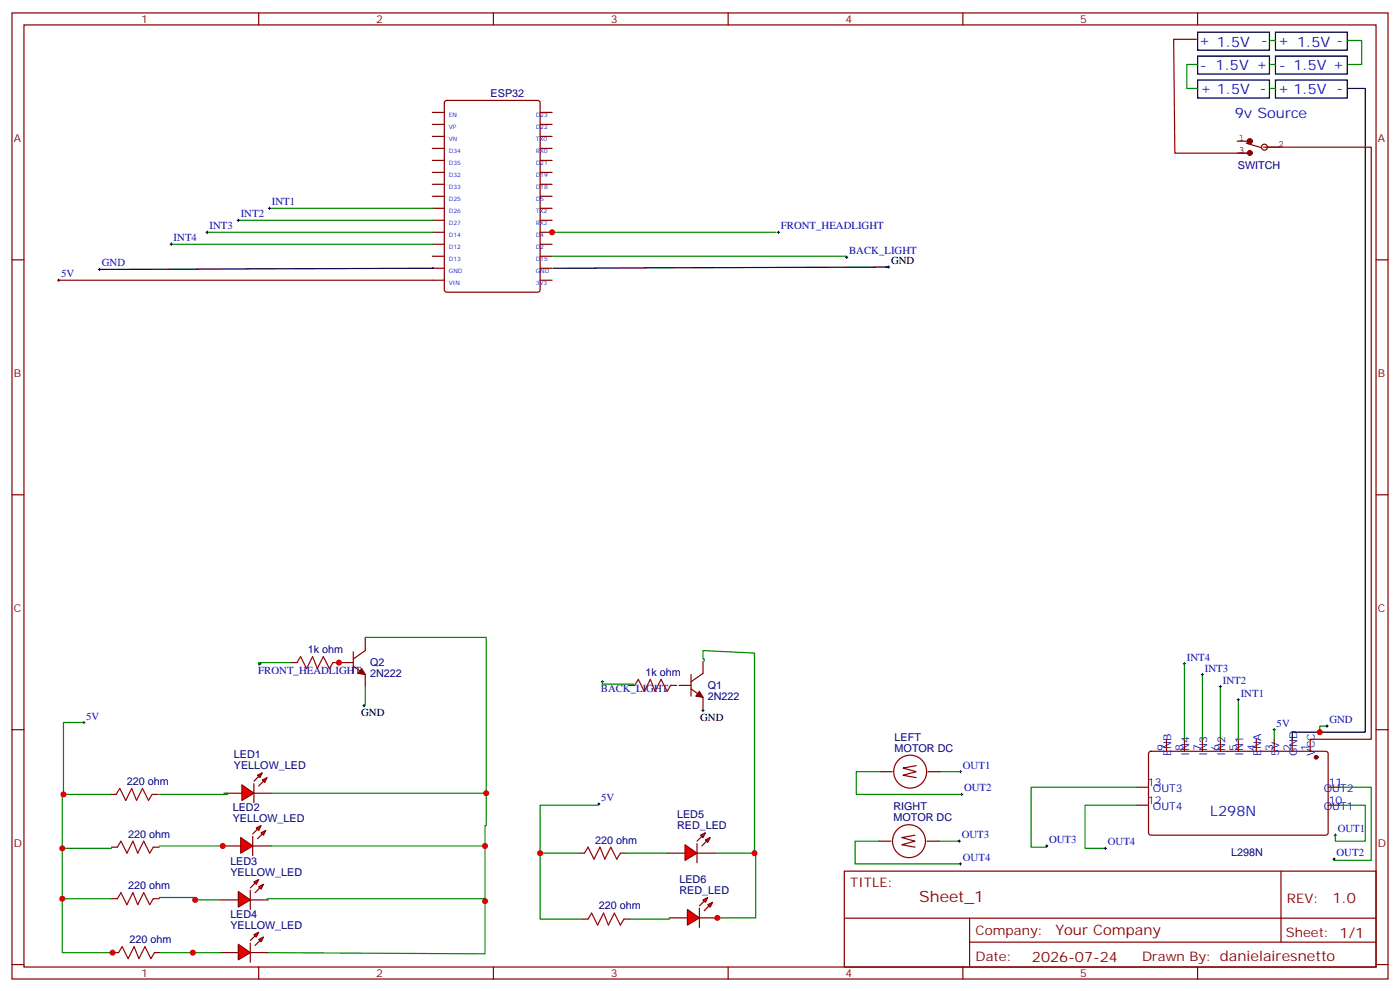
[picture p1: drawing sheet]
<svg xmlns="http://www.w3.org/2000/svg" width="412mm" height="292mm" viewBox="0 0 412 292" stroke-linecap="round" stroke-linejoin="round" font-family="sans-serif">
<g fill="none" stroke="#870000" stroke-width=".35">
<path d="M3.5 3.8h405.4v284.3h-405.4zM7.1 7.3h398.2v277.3h-398.2zM76.2 3.8v3.5M145.3 3.8v3.5M214.5 3.8v3.5M283.6 3.8v3.5M352.8 3.8v3.5M127.4 33.1h3.5M127.4 36.6h3.5M131.1 29.8l.5-.2h26.8l.6 .4 .1 55.3-.5 .7h-27l-.7-.5v-55.2zM159.1 33.1h3.5M159.1 36.6h3.5"/>
<path d="M127.4 40.1h3.5M127.4 43.7h3.5M127.4 47.2h3.5M127.4 50.7h3.5M127.4 54.3h3.5M127.4 57.8h3.5M159.1 40.1h3.5M159.1 43.7h3.5M159.1 47.2h3.5M159.1 50.7h3.5M159.1 54.3h3.5M159.1 57.8h3.5"/>
<path d="M3.5 76.5h3.6M127.4 61.3h3.5M127.4 64.8h3.5M127.4 68.4h3.5M127.4 71.9h3.5M127.4 75.4h3.5M127.4 79h3.5M159.1 61.3h3.5M159.1 64.8h3.5M159.1 68.4h3.5M159.1 71.9h3.5M159.1 75.4h3.5"/>
<path d="M159.1 79h3.5M405.3 76.5h3.6M127.4 82.5h3.5M159.1 82.5h3.5M3.5 145.6h3.6M405.3 145.6h3.6M3.5 214.8h3.6M343.6 217.6v3.5M348.9 217.6v3.5M354.2 217.6v3.5M359.5 217.6v3.5M364.8 217.6v3.5"/>
<path d="M370.1 217.6v3.5M375.4 217.6v3.5M380.6 217.6v3.5M385.9 217.6v3.5M405.3 214.8h3.6M259.3 227.1h3.5M269.9 225.4l-3.9 .7 3.9 1-3.9 1.1 3.9 .7M273.4 227.1h3.5M334.8 237h3.5M334.8 231.7h3.5M338.5 221.3l.5-.2 51.8 .1 .4 .6v23.6l-.7 .4-51.8-.1-.4-.6v-23.3zM391.2 237h3.6"/>
<path d="M391.2 231.7h3.6M248.7 256.4h156.6v28.2h-156.6zM258.9 247.6h3.6M269.5 245.8l-3.9 .7 3.9 1.1-3.9 1 3.9 .7M273 247.6h3.6M377.3 256.4v20.9M248.7 270.2h156.5M285.6 277.3h119.6M285.6 270.2v14.2M3.5 283.9h3.6M76.2 284.6v3.5M145.3 284.6v3.5"/>
<path d="M214.5 284.6v3.5M283.6 284.6v3.5M352.8 284.6v3.5M405.3 283.9h3.6"/>
<circle cx="268.1" cy="227.1" r="4.9"/>
<circle cx="267.8" cy="247.6" r="4.9"/>
</g>
<path d="M352.8 9.5h21.1v5.2h-21.1zM352.8 16.5h21.1v5.3h-21.1zM375.7 16.5h21.2v5.3h-21.2zM375.7 9.5h21.2v5.2h-21.2zM352.8 23.6h21.1v5.3h-21.1zM375.7 23.6h21.2v5.3h-21.2zM396.9 26h5.3v189.5h-21.6v2.1M127.4 79h.3l-98.4 .3M261.1 78.6h.3l-98.4 .4" fill="none" stroke="#000" stroke-width=".35"/>
<g fill="none" stroke="#008700" stroke-width=".35">
<path d="M352.8 19h-3.2v7h3.2M374.3 11.9h1.4M374.3 19h1.4M396.9 11.9h4.2v7.1h-3.9M374.3 26h1.4M50.4 71.5v.4h77M70.2 64.8h57.2M79.4 61.3h48M127.4 68.4h-66.4v.3M162.6 75.4h86.8v.4M228.6 68.4h-66.3v.3M348.9 195.4v22.2"/>
<path d="M354.2 198.5v19.1M359.8 202.1h-.3v15.5M364.8 206v11.6M375.4 214.4v3.2M390.9 213.7h-2.1v1.8M259.3 227.1h-7.1v6.7h31.1M276.9 227.1h6M334.8 237h-15.2v12.7h6M334.8 231.7h-31.1v17.6h4.6v-.3M394.8 231.7h9.1v21.5h-10.9M394.8 237h7.4v10.6h-8.9v-1.8M258.9 247.6h-7v6.7h31"/>
<path d="M276.6 247.6h6"/>
</g>
<circle cx="387.7" cy="222.9" r=".53" fill="#870000" stroke="#870000" stroke-width=".35"/>
<g fill="none" stroke="#000" stroke-width=".29">
<path d="M28.9 79.3h.7M29.3 79v.7M50.1 71.9h.7M50.4 71.5v.7M60.7 68.4h.7M61 68v.7M69.8 64.8h.8M70.2 64.5v.7M79 61.3h.7M79.4 61v.7M229 68.4h.7M229.3 68v.7"/>
<path d="M249.1 75.8h.7M249.4 75.4v.7M261.4 78.6h.7M261.8 78.2v.8M16.9 82.5h.7M17.3 82.1v.7M348.5 195.4h.7M348.9 195v.7M353.8 198.5h.7M354.2 198.2v.7M359.1 202.1h.7M359.5 201.7v.7"/>
<path d="M364.4 206h.7M364.8 205.6v.7M375 214.8h.7M375.4 214.4v.7M390.5 213.7h.7M390.9 213.4v.7M282.6 227.1h.7M282.9 226.8v.7M282.9 233.8h.7M283.3 233.5v.7M282.2 247.6h.7M282.6 254.3h.7"/>
<path d="M282.6 247.2v.7M282.9 253.9v.7M308 249h.7M308.3 248.6v.7M325.3 249.7h.7M325.6 249.3v.7M392.6 252.9h.7M393 252.5v.7M393 245.8h.7M393.3 245.5v.7"/>
</g>
<path d="M352.4 11.6h-6.7l.4 33.5h21.8M372.2 43.3h31.7v174.3h-18M17.3 82.5h110.1" fill="none" stroke="#900" stroke-width=".35"/>
<g fill="#850000" stroke="#850000" stroke-width=".35">
<circle cx="368.2" cy="45" r=".71"/>
<circle cx="368.2" cy="41.6" r=".74"/>
</g>
<g fill="none" stroke="#850000" stroke-width=".35">
<path d="M364.4 41.6h3.7M364.4 45.1h3.6M367.1 42.1l4.2 1.3M373.2 43.3h3.6"/>
<circle cx="372.5" cy="43.3" r=".88"/>
</g>
<g fill="#f00" stroke="#870000" stroke-width=".35">
<path d="M71.3 231l3.5 2.5-3.5 2.1z"/>
<path d="M74.8 230.6v5.7z"/>
</g>
<g fill="#870000" stroke="#870000" stroke-width=".35">
<path d="M74.8 229.9l1.4-1.4z"/>
<path d="M76.2 231.4l1.4-1.5z"/>
</g>
<g fill="#f00" stroke="#870000" stroke-width=".35">
<path d="M75.8 228.2l1.5-.7-.7 1.4z"/>
<path d="M77.3 229.6l1.4-.7-.7 1.4z"/>
</g>
<path d="M66 233.5h5.3M74.8 233.5h5.3" fill="none" stroke="#870000" stroke-width=".35"/>
<g fill="#f00" stroke="#870000" stroke-width=".35">
<path d="M70.9 246.5l3.5 2.5-3.5 2.1z"/>
<path d="M74.4 246.2v5.6z"/>
</g>
<g fill="#870000" stroke="#870000" stroke-width=".35">
<path d="M74.4 245.5l1.4-1.4z"/>
<path d="M75.8 246.9l1.5-1.4z"/>
</g>
<g fill="#f00" stroke="#870000" stroke-width=".35">
<path d="M75.5 243.7l1.4-.7-.7 1.4z"/>
<path d="M76.9 245.1l1.4-.7-.7 1.4z"/>
</g>
<path d="M65.6 249h5.3M74.4 249h5.3" fill="none" stroke="#870000" stroke-width=".35"/>
<g fill="#f00" stroke="#870000" stroke-width=".35">
<path d="M70.2 262.4l3.5 2.5-3.5 2.1z"/>
<path d="M73.7 262v5.7z"/>
</g>
<g fill="#870000" stroke="#870000" stroke-width=".35">
<path d="M73.7 261.3l1.4-1.4z"/>
<path d="M75.1 262.7l1.5-1.4z"/>
</g>
<g fill="#f00" stroke="#870000" stroke-width=".35">
<path d="M74.8 259.6l1.4-.7-.7 1.4z"/>
<path d="M76.2 261l1.4-.7-.7 1.4z"/>
</g>
<path d="M64.9 264.9h5.3M73.7 264.9h5.3" fill="none" stroke="#870000" stroke-width=".35"/>
<g fill="#f00" stroke="#870000" stroke-width=".35">
<path d="M70.2 277.9l3.5 2.5-3.5 2.1z"/>
<path d="M73.7 277.6v5.6z"/>
</g>
<g fill="#870000" stroke="#870000" stroke-width=".35">
<path d="M73.7 276.9l1.4-1.5z"/>
<path d="M75.1 278.3l1.5-1.4z"/>
</g>
<g fill="#f00" stroke="#870000" stroke-width=".35">
<path d="M74.8 275.1l1.4-.7-.7 1.4z"/>
<path d="M76.2 276.5l1.4-.7-.7 1.4z"/>
</g>
<g fill="none" stroke="#870000" stroke-width=".35">
<path d="M32.5 233.8h1.7M44.8 233.8h1.8M32.8 249.3h1.8M45.2 249.3h1.7M170.4 251.1h1.8M182.7 251.1h1.8M32.8 264.5h1.8M45.2 264.5h1.7M171.4 270.5h1.8M183.8 270.5h1.8M33.2 280.4h1.7M45.5 280.4h1.8"/>
<path d="M64.9 280.4h5.3M73.7 280.4h5.3"/>
</g>
<path d="M34.2 233.8l1.1-1.7 1.7 3.5 1.8-3.5 1.4 3.5 1.8-3.5 1.7 3.5 1.1-1.8M34.6 249.3l1-1.7 1.8 3.5 1.8-3.5 1.4 3.5 1.7-3.5 1.8 3.5 1.1-1.8M172.2 251.1l1-1.8 1.8 3.6 1.7-3.6 1.5 3.6 1.7-3.6 1.8 3.6 1-1.8M34.6 264.5l1-1.8 1.8 3.6 1.8-3.6 1.4 3.6 1.7-3.6 1.8 3.6 1.1-1.8M173.2 270.5l1.1-1.8 1.7 3.6 1.8-3.6 1.4 3.6 1.8-3.6 1.7 3.6 1.1-1.8M34.9 280.4l1.1-1.8 1.7 3.6 1.8-3.6 1.4 3.6 1.8-3.6 1.7 3.6 1.1-1.8" fill="none" stroke="#a10000" stroke-width=".35"/>
<path d="M76.2 195.4h.7M76.6 195v.7M177.1 200.7h.7M177.4 200.3v.7M206.7 209.1h.7M207.1 208.8v.7" fill="none" stroke="#000" stroke-width=".29"/>
<g fill="none" stroke="#008700" stroke-width=".35">
<path d="M107.6 188v-.4h35.6v55.4h-.3v37.7l-64.2-.3M32.5 233.8h-14.2v46.6h14.9v-.4M66.7 233.5h.3v.3h-20.1M80.1 233.5h63.1M176 237h-16.9v33.5h12.3M18.3 249.7h14.5M65.6 248.6v.4h-18.7M79.7 249h63.2M159.1 251.1h-.4h11.7M18.3 264.5h14.5M46.9 264.2h10.6v.7M56.8 264.9h8.1"/>
<path d="M78.7 264.5h64.2v.7M47.3 280.4h9.5M56.8 280v.4h8.1"/>
</g>
<g fill="#f00" stroke="#870000" stroke-width=".35">
<path d="M201.8 248.6l3.5 2.5-3.5 2.1z"/>
<path d="M205.3 248.3v5.6z"/>
</g>
<g fill="#870000" stroke="#870000" stroke-width=".35">
<path d="M205.3 247.6l1.4-1.4z"/>
<path d="M208.1 247.6l-1.4 1.4z"/>
</g>
<g fill="#f00" stroke="#870000" stroke-width=".35">
<path d="M206.4 245.8l1.4-.7-.7 1.4z"/>
<path d="M207.8 247.2l1.4-.7-.7 1.4z"/>
</g>
<path d="M196.5 251.1h5.3M205.3 251.1h5.3" fill="none" stroke="#870000" stroke-width=".35"/>
<g fill="#f00" stroke="#870000" stroke-width=".35">
<path d="M202.5 267.7l3.5 2.5-3.5 2.1z"/>
<path d="M206 267.3v5.7z"/>
</g>
<g fill="#870000" stroke="#870000" stroke-width=".35">
<path d="M206 266.6l1.4-1.4z"/>
<path d="M207.4 268l1.4-1.4z"/>
</g>
<g fill="#f00" stroke="#870000" stroke-width=".35">
<path d="M207.1 264.9l1.4-.7-.7 1.4z"/>
<path d="M208.5 266.3l1.4-.7-.7 1.4z"/>
</g>
<g fill="none" stroke="#870000" stroke-width=".35">
<path d="M85.7 195h1.8M98.1 195h1.7M100.5 195h3.6M104.1 196.1l3.5 2.4v3.6M104.1 191.8v6.4M107.6 188v3.5l-3.5 2.5M203.6 198.5v6.4M207.1 194.7v3.5l-3.5 2.5M185.2 201.7h1.8M197.6 201.7h1.7M200 201.7h3.6M203.6 202.8l3.5 2.4v3.6"/>
<path d="M197.2 270.2h5.3M206 270.2h5.3"/>
</g>
<path d="M85.7 195h-9.5v.7M98.8 195h1.7M207.4 194.7v-.7h-.3v-2.5l15.1 .7v58.9M24.7 212.7h-6v21.1M107.6 202.1v5.3h-.4M177.4 200.7v.7h9.2M184.5 251.1h12M210.6 251.1h12v19.1h-11.6v-.4M197.2 270.2v.3h-11.6" fill="none" stroke="#008700" stroke-width=".35"/>
<g fill="#870000" stroke="#870000" stroke-width=".35">
<path d="M206 203.5l1.1 1.7-2.1-.3z"/>
<path d="M106.5 196.8l1.1 1.7-2.1-.3z"/>
</g>
<path d="M24.3 212.7h.7M24.7 212.3v.7M106.9 207.7h.7M107.2 207.4v.7M176 236.6h.7M176.4 236.3v.7" fill="none" stroke="#000" stroke-width=".29"/>
<path d="M87.5 195l1-1.7 1.8 3.5 1.8-3.5 1.4 3.5 1.7-3.5 1.8 3.5 1.1-1.8M187 201.7l1-1.7 1.8 3.5 1.8-3.5 1.4 3.5 1.7-3.5 1.8 3.5 1.1-1.8" fill="none" stroke="#a10000" stroke-width=".35"/>
<g fill="#c00">
<circle cx="388.8" cy="215.5" r=".88"/>
<circle cx="162.6" cy="68.4" r=".88"/>
<circle cx="65.6" cy="249" r=".88"/>
<circle cx="143.2" cy="233.5" r=".88"/>
<circle cx="142.9" cy="265.2" r=".88"/>
<circle cx="142.9" cy="249" r=".88"/>
<circle cx="33.2" cy="280.4" r=".88"/>
<circle cx="18.3" cy="264.5" r=".88"/>
<circle cx="18.3" cy="249.7" r=".88"/>
<circle cx="57.5" cy="264.9" r=".88"/>
<circle cx="56.8" cy="280.4" r=".88"/>
<circle cx="159.1" cy="251.1" r=".88"/>
<circle cx="211.3" cy="270.2" r=".88"/>
<circle cx="18.7" cy="233.8" r=".88"/>
<circle cx="99.8" cy="195" r=".88"/>
<circle cx="222.3" cy="251.1" r=".88"/>
</g>
<text font-size="4.6" fill="#800" x="270.8" y="265.4">Sheet_1</text>
<g font-size="4.2" fill="#00f">
<text x="353.1" y="13.3">+ 1.5V</text>
<text x="371.5" y="13.3">-</text>
<text x="376.4" y="13.3">+ 1.5V -</text>
<text x="353.5" y="20.7">- 1.5V +</text>
<text x="376.8" y="20.7">- 1.5V +</text>
<text x="353.5" y="27.4">+ 1.5V -</text>
<text x="376.4" y="27.4">+ 1.5V -</text>
<text x="363.7" y="34.9">9v Source</text>
<text x="356.5" y="240.2">L298N</text>
</g>
<g font-size="4.2" fill="#800">
<text x="392.5" y="265.7">1.0</text>
<text x="310.9" y="275.2">Your Company</text>
<text x="304" y="283">2026-07-24</text>
</g>
<g font-size="3.9" fill="#800">
<text x="250.5" y="261">TITLE:</text>
<text x="379.1" y="265.7">REV:</text>
<text x="287.4" y="275.2">Company:</text>
<text x="378.7" y="275.8">Sheet: 1/1</text>
<text x="287.4" y="282.9">Date:</text>
<text x="336.4" y="282.9">Drawn By: danielairesnetto</text>
</g>
<g font-size="3.2" fill="#800">
<text x="41.6" y="6.8">1</text>
<text x="110.8" y="6.8">2</text>
<text x="179.9" y="6.8">3</text>
<text x="249.1" y="6.8">4</text>
<text x="318.2" y="6.8">5</text>
<text x="4.1" y="41.9">A</text>
<text x="405.9" y="41.9">A</text>
<text x="4.1" y="111.1">B</text>
<text x="405.9" y="111.1">B</text>
<text x="4.1" y="180.2">C</text>
<text x="405.9" y="180.2">C</text>
<text x="4.1" y="249.3">D</text>
<text x="405.9" y="249.3">D</text>
<text x="41.6" y="287.6">1</text>
<text x="110.8" y="287.6">2</text>
<text x="179.9" y="287.6">3</text>
<text x="249.1" y="287.6">4</text>
<text x="318.2" y="287.6">5</text>
</g>
<g font-size="3.2" fill="#000080">
<text x="144.5" y="28.5">ESP32</text>
<text x="364.6" y="49.8">SWITCH</text>
<text x="90.7" y="192.2">1k ohm</text>
<text x="109" y="196.1">Q2</text>
<text x="109" y="199.2">2N222</text>
<text x="190.2" y="198.9">1k ohm</text>
<text x="208.5" y="202.8">Q1</text>
<text x="208.5" y="206">2N222</text>
<text x="263.5" y="221.2">MOTOR DC</text>
<text x="263.5" y="218">LEFT</text>
<text x="68.9" y="226.4">YELLOW_LED</text>
<text x="68.9" y="223.2">LED1</text>
<text x="37.4" y="231">220 ohm</text>
<text x="68.6" y="238.8">LED2</text>
<text x="263.2" y="238.4">RIGHT</text>
<text x="68.6" y="241.9">YELLOW_LED</text>
<text x="199.4" y="244.1">RED_LED</text>
<text x="199.4" y="240.9">LED5</text>
<text x="263.2" y="241.7">MOTOR DC</text>
<text x="37.8" y="246.5">220 ohm</text>
<text x="175.3" y="248.3">220 ohm</text>
<text x="362.7" y="251.8">L298N</text>
<text x="67.8" y="257.8">YELLOW_LED</text>
<text x="67.8" y="254.6">LED3</text>
<text x="37.8" y="261.7">220 ohm</text>
<text x="200.1" y="263.1">RED_LED</text>
<text x="200.1" y="259.9">LED6</text>
<text x="176.4" y="267.7">220 ohm</text>
<text x="67.8" y="273.3">YELLOW_LED</text>
<text x="67.8" y="270.2">LED4</text>
<text x="38.1" y="277.6">220 ohm</text>
</g>
<g font-size="3.2" fill="#00f">
<text x="70.9" y="64">INT2</text>
<text x="80.1" y="60.4">INT1</text>
<text x="51.2" y="71">INT4</text>
<text x="61.7" y="67.5">INT3</text>
<text x="230" y="67.5">FRONT_HEADLIGHT</text>
<text x="250.1" y="74.9">BACK_LIGHT</text>
<text x="18" y="81.6">5V</text>
<text x="30" y="78.4">GND</text>
<text x="349.6" y="194.5">INT4</text>
<text x="354.9" y="197.7">INT3</text>
<text x="76.1" y="198.5">FRONT_HEADLIGHT</text>
<text x="177" y="203.8">BACK_LIGHT</text>
<text x="360.2" y="201.2">INT2</text>
<text x="365.5" y="205.1">INT1</text>
<text x="25.4" y="211.8">5V</text>
<text x="376.1" y="213.9">5V</text>
<text x="391.6" y="212.8">GND</text>
<text x="343.3" y="220.9" transform="rotate(-90 343.3 220.9)">9</text>
<text x="348.5" y="220.9" transform="rotate(-90 348.5 220.9)">8</text>
<text x="353.8" y="220.9" transform="rotate(-90 353.8 220.9)">7</text>
<text x="359.1" y="220.9" transform="rotate(-90 359.1 220.9)">6</text>
<text x="364.4" y="220.9" transform="rotate(-90 364.4 220.9)">5</text>
<text x="369.7" y="220.9" transform="rotate(-90 369.7 220.9)">4</text>
<text x="375" y="220.9" transform="rotate(-90 375 220.9)">3</text>
<text x="380.3" y="220.9" transform="rotate(-90 380.3 220.9)">2</text>
<text x="385.6" y="220.9" transform="rotate(-90 385.6 220.9)">1</text>
<text x="283.6" y="226.2">OUT1</text>
<text x="345" y="222.4" transform="rotate(-90 345 222.4)">ENB</text>
<text x="350.3" y="222.4" transform="rotate(-90 350.3 222.4)">IN4</text>
<text x="355.6" y="222.4" transform="rotate(-90 355.6 222.4)">IN3</text>
<text x="360.9" y="222.4" transform="rotate(-90 360.9 222.4)">IN2</text>
<text x="366.2" y="222.4" transform="rotate(-90 366.2 222.4)">IN1</text>
<text x="371.5" y="222.4" transform="rotate(-90 371.5 222.4)">ENA</text>
<text x="376.8" y="222.4" transform="rotate(-90 376.8 222.4)">5V</text>
<text x="382.1" y="222.4" transform="rotate(-90 382.1 222.4)">GND</text>
<text x="387.3" y="222.4" transform="rotate(-90 387.3 222.4)">VCC</text>
<text x="284" y="232.9">OUT2</text>
<text x="338.1" y="231.4">13</text>
<text x="339.6" y="233.1">OUT3</text>
<text x="389.9" y="233.1">OUT2</text>
<text x="391.4" y="231.4">11</text>
<text x="177.1" y="235.8">5V</text>
<text x="338.1" y="236.6">12</text>
<text x="339.6" y="238.4">OUT4</text>
<text x="389.9" y="238.4">OUT1</text>
<text x="391.4" y="236.6">10</text>
<text x="394.1" y="244.9">OUT1</text>
<text x="283.3" y="246.7">OUT3</text>
<text x="309" y="248.1">OUT3</text>
<text x="326.3" y="248.8">OUT4</text>
<text x="393.7" y="252">OUT2</text>
<text x="283.6" y="253.4">OUT4</text>
</g>
<g font-size="3.2">
<text x="262.5" y="77.7">GND</text>
<text x="106.4" y="210.9">GND</text>
<text x="206.2" y="212.3">GND</text>
</g>
<g font-size="2.8" fill="#840000">
<text x="364.9" y="41.5">1</text>
<text x="364.9" y="45">3</text>
<text x="376.6" y="43.3">2</text>
</g>
<g font-size="1.8" fill="#00f">
<text x="132.2" y="34.5">EN</text>
<text x="157.8" y="34.5">D23</text>
<text x="132.2" y="38">VP</text>
<text x="132.2" y="41.6">VN</text>
<text x="157.8" y="41.6">TX0</text>
<text x="157.8" y="38">D22</text>
<text x="132.2" y="45.1">D34</text>
<text x="157.8" y="45.1">RX0</text>
<text x="132.2" y="48.6">D35</text>
<text x="132.2" y="52.1">D32</text>
<text x="157.8" y="52.1">D19</text>
<text x="157.8" y="48.6">D21</text>
<text x="132.2" y="55.7">D33</text>
<text x="132.2" y="59.2">D25</text>
<text x="157.8" y="59.2">D5</text>
<text x="157.8" y="55.7">D18</text>
<text x="132.2" y="62.7">D26</text>
<text x="157.8" y="62.7">TX2</text>
<text x="132.2" y="66.3">D27</text>
<text x="132.2" y="69.8">D14</text>
<text x="157.8" y="69.8">D4</text>
<text x="157.8" y="66.3">RX2</text>
<text x="132.2" y="73.3">D12</text>
<text x="132.2" y="76.8">D13</text>
<text x="157.8" y="76.8">D15</text>
<text x="157.8" y="73.3">D2</text>
<text x="132.2" y="80.4">GND</text>
<text x="132.2" y="83.9">VIN</text>
<text x="157.8" y="83.9">3V3</text>
<text x="157.8" y="80.4">GND</text>
</g>
</svg>
